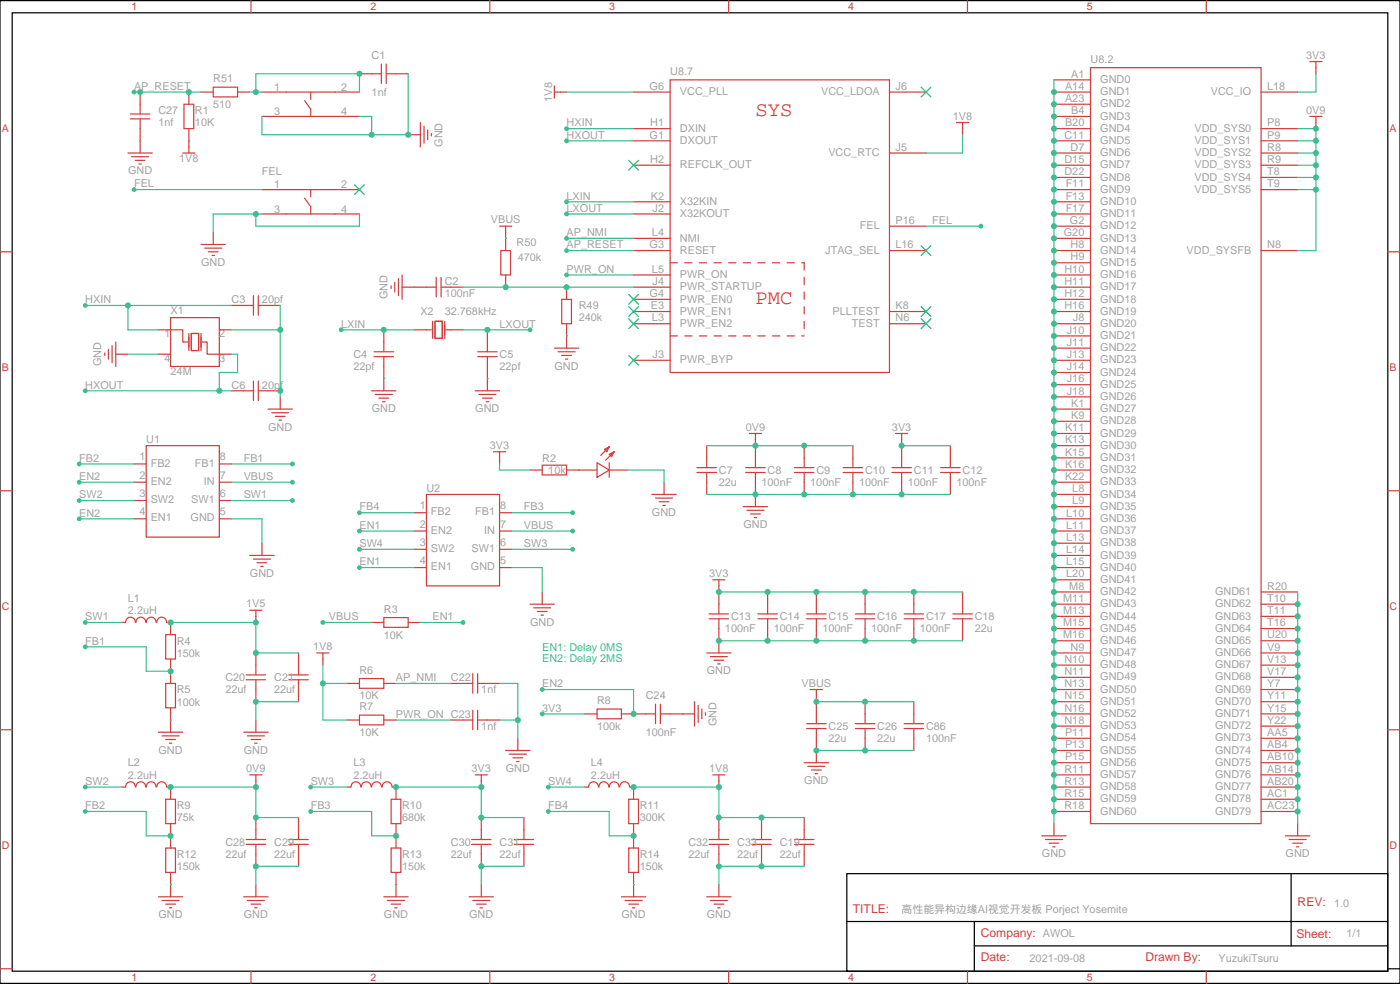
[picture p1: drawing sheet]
<svg xmlns="http://www.w3.org/2000/svg" width="405mm" height="285mm" viewBox="0 0 405 285" stroke-linecap="round" stroke-linejoin="round" font-family="sans-serif">
<path d="M0 .2h405.3v284.3h-405.3zM3.5 3.7h398.3v277.3h-398.3zM245.2 252.8h156.6v28.2h-156.6zM373.8 252.8v20.9M245.2 266.6h156.5M282.1 273.7h119.6M282.1 266.6v14.1M401.8 280.3h3.5" fill="none" stroke="#000" stroke-width=".35"/>
<g fill="none" stroke="#d43d3d" stroke-width=".35">
<path d="M72.7 .2v3.5M110.4 18.5v5.7M111.8 18.5v5.7M141.8 .2v3.5M211 .2v3.5M280.1 .2v3.5M315.7 19.6h49.4v218.7h-49.4zM349.2 .2v3.5M379.2 17.8h3.6M381 17.8v3.5M37.7 34.4h5.7M37.7 33h5.7"/>
<path d="M40.6 26.6v6.4M40.6 34.4v9.9M53.3 30.2h2.8v7h-2.8zM54.7 26.6v3.6M54.7 37.2v7.1M58.2 26.6h3.5M61.7 25.2h7.1v2.8h-7.1zM68.8 26.6h3.5M75.8 26.6h28.3M75.8 33.7h28.3M88.2 29.1l1.8 2.5v2.1M90 26.6v2.2"/>
<path d="M104.1 21.3h6.3M111.8 21.3h6.4M118.2 39h3.5M121.7 35.5v7M122.8 36.5v5M123.8 37.6v2.8M124.9 38.6v.7M160.5 26.6h3.5M160.5 24.9v3.5M183.4 26.6h10.6M183.4 37.2h10.6M194 23.1h63.5v84.7h-63.5z"/>
<path d="M257.5 26.6h10.6M276.9 35.5h3.6M278.7 35.5v3.5M305.2 23.1h10.5M305.2 26.6h10.5M305.2 30.2h10.5M305.2 33.7h10.5M305.2 37.2h10.5M365.1 26.6h10.6M365.1 37.2h10.6M379.2 33.7h3.6M381 33.7v3.5"/>
<path d="M37 44.3h7.1M38.1 45.3h4.9M39.2 46.4h2.8M40.2 47.4h.7M52.9 44.3h3.5M75.8 54.9h28.3M88.2 57.3l1.8 2.5v2.1M90 54.9v2.1M183.4 40.7h10.6M183.4 47.8h10.6M183.4 58.4h10.6M257.5 44.3h10.6"/>
<path d="M305.2 40.7h10.5M305.2 44.3h10.5M305.2 47.8h10.5M305.2 51.3h10.5M305.2 54.9h10.5M305.2 58.4h10.5M365.1 40.7h10.6M365.1 44.3h10.6M365.1 47.8h10.6M365.1 51.3h10.6M365.1 54.9h10.6M0 72.8h3.5"/>
<path d="M58.2 70.7h7.1M59.3 71.8h4.9M60.3 72.8h2.8M61.4 73.9h.7M61.7 67.2v3.5M75.8 61.9h28.3M116.4 79.6v7M144.6 65.4h3.6M145 72.5h2.8v7.1h-2.8zM146.4 65.4v7.1M146.4 79.6v3.5M183.4 61.9h10.6"/>
<path d="M183.4 69h10.6M183.4 72.5h10.6M183.4 79.6h10.6M257.5 65.4h10.6M257.5 72.5h10.6M305.2 61.9h10.5M305.2 65.4h10.5M305.2 69h10.5M305.2 72.5h10.5M305.2 76h10.5M305.2 79.6h10.5M365.1 72.5h10.6"/>
<path d="M401.8 72.8h3.5M33.5 99v7M45.9 95.4h7v3.6h1.4M49.4 91.9h14.1v14.1h-14.1zM54.7 96.5v4.9M55.4 96.5h2.1v4.9h-2.1zM58.2 96.5v4.9M58.6 99h1.4v3.5h7M63.5 95.4h3.5M67 88.4h6.4M73.4 85.5v5.7M74.8 88.4h6.3"/>
<path d="M74.8 85.5v5.7M111.1 95.4v6.4M113.2 82.7v.7M114.3 81.7v2.8M115.4 80.6v4.9M116.4 83.1h9.9M119.9 95.4h5M125.2 93v4.9M125.9 93h2.2v4.9h-2.2zM126.3 80.3v5.6M127.7 83.1h6.4M127.7 80.3v5.6"/>
<path d="M128.8 93v4.9M129.1 95.4h5M141.1 95.4v6.4M162.6 86.6h2.9v7.1h-2.9zM164 83.1v3.5M164 93.7v7M183.4 83.1h10.6M183.4 86.6h10.6M183.4 90.1h10.6M183.4 93.7h10.6M257.5 90.1h10.6M257.5 93.7h10.6"/>
<path d="M305.2 83.1h10.5M305.2 86.6h10.5M305.2 90.1h10.5M305.2 93.7h10.5M305.2 97.2h10.5M30.3 102.1v.7M31.4 101.1v2.8M32.5 100v5M33.5 102.5h3.5M45.9 102.5h3.5M67 113.1h6.4M73.4 110.2v5.7"/>
<path d="M74.8 110.2v5.7M74.8 113.1h6.3M77.6 118.4h7.1M78.7 119.4h4.9M81.1 114.8v3.6M107.6 113.1h7.1M108.3 101.8h5.6M108.3 103.2h5.6M108.7 114.1h4.9M109.7 115.2h2.8M110.8 116.2h.7M111.1 103.2v9.9"/>
<path d="M137.6 113.1h7M138.3 101.8h5.6M138.3 103.2h5.6M138.6 114.1h5M139.7 115.2h2.8M140.8 116.2h.7M141.1 103.2v9.9M160.5 100.7h7.1M161.6 101.8h4.9M162.6 102.8h2.9M163.7 103.9h.7M183.4 104.2h10.6"/>
<path d="M305.2 100.7h10.5M305.2 104.2h10.5M305.2 107.8h10.5M305.2 111.3h10.5M305.2 114.8h10.5M305.2 118.4h10.5M38.8 139.5h3.5M38.8 134.2h3.5M42.3 128.9h21.2v26.5h-21.2zM63.5 139.5h3.5M63.5 134.2h3.5M79.7 120.5h2.8"/>
<path d="M80.8 121.5h.7M142.9 130.7h3.5M144.6 130.7v3.5M153.5 136h3.5M157 134.6h7v2.8h-7zM164 136h8.9M172.9 133.9l3.5 2.1-3.5 2.1zM175 130l1.4-.7-.7 1.4zM176.4 131.4l1.4-.7-.7 1.4zM176.4 136h5.3M176.4 129.3l-2.5 2.5M176.4 133.9v4.2"/>
<path d="M177.8 130.7l-2.5 2.5M192.3 139.5v3.6M201.8 135.3h5.6M201.8 136.7h5.6M204.6 128.9v6.4M204.6 136.7v6.4M215.9 135.3h5.6M215.9 136.7h5.6M217 125.4h3.5M218.7 125.4v9.9M218.7 136.7v9.9M230 135.3h5.7"/>
<path d="M230 136.7h5.7M232.8 128.9v6.4M232.8 136.7v6.4M244.1 135.3h5.7M244.1 136.7h5.7M246.9 128.9v6.4M246.9 136.7v6.4M258.2 135.3h5.7M258.2 136.7h5.7M259.3 125.4h3.5M261.1 125.4v9.9M261.1 136.7v6.4"/>
<path d="M272.3 135.3h5.7M272.3 136.7h5.7M275.2 128.9v6.4M275.2 136.7v6.4M305.2 121.9h10.5M305.2 125.4h10.5M305.2 128.9h10.5M305.2 132.5h10.5M305.2 136h10.5M305.2 139.5h10.5M0 142h3.5M38.8 150.1h3.5"/>
<path d="M38.8 144.8h3.5M63.5 150.1h3.5M63.5 144.8h3.5M75.8 157.2v3.5M119.9 153.6h3.6M119.9 148.3h3.6M119.9 158.9h3.6M123.5 143.1h21.1v26.4h-21.1zM144.6 153.6h3.6M144.6 148.3h3.6M144.6 158.9h3.6M188.7 143.1h7.1"/>
<path d="M189.8 144.1h4.9M190.9 145.2h2.8M191.9 146.2h.7M215.2 146.6h7M216.3 147.6h4.9M217.3 148.7h2.8M218.4 149.8h.7M305.2 143.1h10.5M305.2 146.6h10.5M305.2 150.1h10.5M305.2 153.6h10.5M305.2 157.2h10.5"/>
<path d="M401.8 142h3.5M72.3 160.7h7.1M72.3 176.6h3.5M73.4 161.7h4.9M74.1 176.6v3.5M74.4 162.8h2.9M75.5 163.9h.7M111.1 178.7h7.1v2.8h-7.1zM119.9 164.2h3.6M144.6 164.2h3.6M153.5 174.8h7M154.5 175.9h5"/>
<path d="M155.6 176.9h2.8M156.6 178h.7M157 171.3v3.5M205.3 177.6h5.7M205.3 179h5.7M206.4 167.7h3.5M208.1 167.7v9.9M208.1 179v9.9M219.4 177.6h5.7M219.4 179h5.7M222.2 171.3v6.3M222.2 179v6.4"/>
<path d="M233.5 177.6h5.7M233.5 179h5.7M236.4 171.3v6.3M236.4 179v6.4M247.6 177.6h5.7M247.6 179h5.7M250.5 171.3v6.3M250.5 179v6.4M261.8 177.6h5.6M261.8 179h5.6M264.6 171.3v6.3M264.6 179v6.4"/>
<path d="M275.9 177.6h5.6M275.9 179h5.6M278.7 171.3v6.3M278.7 179v6.4M305.2 160.7h10.5M305.2 164.2h10.5M305.2 167.7h10.5M305.2 171.3h10.5M305.2 174.8h10.5M305.2 178.3h10.5M365.1 171.3h10.6M365.1 174.8h10.6"/>
<path d="M365.1 178.3h10.6M35.3 180.1h1M36.4 180.1a1.41 1.41 0 0 1 1.4-1.5 1.41 1.41 0 0 1 1.4 1.5M39.4 180.1a1.41 1.41 0 0 1 1.4-1.5 1.41 1.41 0 0 1 1.4 1.5M42.4 180.1a1.41 1.41 0 0 1 1.4-1.5 1.41 1.41 0 0 1 1.4 1.5M45.4 180.1a1.41 1.41 0 0 1 1.4-1.5 1.41 1.41 0 0 1 1.4 1.5M48 183.6h2.8v7.1h-2.8zM48 197.7h2.8v7.1h-2.8zM48.3 180.1h1.1v3.5M49.4 190.7v7M71.3 196.7h5.6M71.3 195.3h5.6"/>
<path d="M74.1 188.9v6.4M74.1 196.7v6.3M83.6 196.7h5.7M83.6 195.3h5.7M86.4 188.9v6.4M86.4 196.7v6.3M91.7 188.9h3.5M93.5 188.9v3.5M100.5 197.7h3.6M104.1 196.3h7v2.8h-7zM107.6 180.1h3.5M111.1 197.7h3.6"/>
<path d="M118.2 180.1h3.5M130.5 197.7h6.4M136.9 194.9v5.7M138.3 197.7h6.3M138.3 194.9v5.7M204.6 188.9h7.1M205.7 190h4.9M206.7 191h2.8M207.8 192.1h.7M234.6 199.5h3.5M236.4 199.5v9.9M305.2 181.9h10.5"/>
<path d="M305.2 185.4h10.5M305.2 188.9h10.5M305.2 192.4h10.5M305.2 196h10.5M305.2 199.5h10.5M365.1 181.9h10.6M365.1 185.4h10.6M365.1 188.9h10.6M365.1 192.4h10.6M365.1 196h10.6M365.1 199.5h10.6M0 211.1h3.5"/>
<path d="M45.9 211.8h7M46.9 212.9h5M48 214h2.8M49 215h.7M49.4 204.8v7M70.6 211.8h7M71.6 212.9h5M72.7 214h2.8M73.7 215h.7M74.1 208.3v3.5M100.5 208.3h3.6M104.1 206.9h7v2.8h-7z"/>
<path d="M111.1 208.3h3.6M130.5 208.3h6.4M136.9 205.5v5.6M138.3 208.3h6.3M138.3 205.5v5.6M146.4 217.1h7.1M147.5 218.2h4.9M148.5 219.3h2.8M149.9 213.6v3.5M169.3 206.6h3.6M172.9 205.1h7v2.9h-7zM179.9 206.6h9.9"/>
<path d="M189.8 203.7v5.7M191.2 206.6h9.9M191.2 203.7v5.7M201.1 203v7.1M202.1 204.1v4.9M203.2 205.1v2.9M204.3 206.2v.7M233.5 209.4h5.7M233.5 210.8h5.7M236.4 210.8v9.9M247.6 209.4h5.7M247.6 210.8h5.7"/>
<path d="M250.5 203v6.4M250.5 210.8v6.3M261.8 209.4h5.6M261.8 210.8h5.6M264.6 203v6.4M264.6 210.8v6.3M305.2 203h10.5M305.2 206.6h10.5M305.2 210.1h10.5M305.2 213.6h10.5M305.2 217.1h10.5M365.1 203h10.6"/>
<path d="M365.1 206.6h10.6M365.1 210.1h10.6M365.1 213.6h10.6M365.1 217.1h10.6M401.8 211.1h3.5M35.3 227.7h1M36.4 227.7a1.41 1.41 0 0 1 1.4-1.5 1.41 1.41 0 0 1 1.4 1.5M39.4 227.7a1.41 1.41 0 0 1 1.4-1.5 1.41 1.41 0 0 1 1.4 1.5M42.4 227.7a1.41 1.41 0 0 1 1.4-1.5 1.41 1.41 0 0 1 1.4 1.5M45.4 227.7a1.41 1.41 0 0 1 1.4-1.5 1.41 1.41 0 0 1 1.4 1.5M48 231.2h2.8v7.1h-2.8zM48.3 227.7h1.1v3.5"/>
<path d="M49.4 238.3v7.1M72.3 224.2h3.5M74.1 224.2v3.5M74.1 236.5v6.4M86.4 236.5v6.4M104.5 227.7a1.41 1.41 0 0 0-1.5-1.5 1.41 1.41 0 0 0-1.4 1.5h-1.1M104.6 227.7a1.41 1.41 0 0 1 1.4-1.5 1.41 1.41 0 0 1 1.4 1.5M107.6 227.7a1.41 1.41 0 0 1 1.4-1.5 1.41 1.41 0 0 1 1.4 1.5M110.7 227.7a1.41 1.41 0 0 1 1.4-1.5 1.41 1.41 0 0 1 1.4 1.5M113.2 231.2h2.9v7.1h-2.9zM113.6 227.7h1.1v3.5M114.7 238.3v7.1"/>
<path d="M137.6 224.2h3.5M139.3 224.2v3.5M139.3 236.5v6.4M149.6 220.3h.7M151.7 236.5v6.4M169.3 227.7h1.1M170.4 227.7a1.41 1.41 0 0 1 1.4-1.5 1.41 1.41 0 0 1 1.4 1.5M173.4 227.7a1.41 1.41 0 0 1 1.4-1.5 1.41 1.41 0 0 1 1.4 1.5M176.4 227.7a1.41 1.41 0 0 1 1.4-1.5 1.41 1.41 0 0 1 1.4 1.5M179.5 227.7a1.41 1.41 0 0 1 1.4-1.5 1.41 1.41 0 0 1 1.4 1.5M182 231.2h2.9v7.1h-2.9zM182.4 227.7h1v3.5"/>
<path d="M183.4 238.3v7.1M206.4 224.2h3.5M208.1 224.2v3.5M208.1 236.5v6.4M220.5 236.5v6.4M232.8 220.7h7.1M232.8 236.5v6.4M233.9 221.7h4.9M234.9 222.8h2.9M236 223.8h.7M305.2 220.7h10.5M305.2 224.2h10.5"/>
<path d="M305.2 227.7h10.5M305.2 231.2h10.5M305.2 234.8h10.5M305.2 238.3v3.5M365.1 220.7h10.6M365.1 224.2h10.6M365.1 227.7h10.6M365.1 231.2h10.6M365.1 234.8h10.6M375.7 238.3v3.5M45.9 259.5h7M48 245.4h2.8v7h-2.8z"/>
<path d="M49.4 252.4v7.1M70.6 259.5h7M71.3 242.9h5.6M71.3 244.3h5.6M74.1 244.3v6.3M74.1 255.9v3.6M83.6 242.9h5.7M83.6 244.3h5.7M86.4 244.3v6.3M111.1 259.5h7.1M113.2 245.4h2.9v7h-2.9zM114.7 252.4v7.1"/>
<path d="M135.8 259.5h7.1M136.5 242.9h5.7M136.5 244.3h5.7M139.3 244.3v6.3M139.3 255.9v3.6M148.9 242.9h5.6M148.9 244.3h5.6M151.7 244.3v6.3M179.9 259.5h7.1M182 245.4h2.9v7h-2.9zM183.4 252.4v7.1M204.6 259.5h7.1"/>
<path d="M205.3 242.9h5.7M205.3 244.3h5.7M208.1 244.3v6.3M208.1 255.9v3.6M217.7 242.9h5.6M217.7 244.3h5.6M220.5 244.3v6.3M230 242.9h5.7M230 244.3h5.7M232.8 244.3v6.3M301.6 241.8h7.1M302.7 242.9h4.9"/>
<path d="M303.7 243.9h2.9M304.8 245h.7M372.2 241.8h7M373.2 242.9h5M374.3 243.9h2.8M375.4 245h.7M46.9 260.5h5M48 261.6h2.8M49 262.6h.7M71.6 260.5h5M72.7 261.6h2.8M73.7 262.6h.7"/>
<path d="M112.2 260.5h4.9M113.2 261.6h2.9M114.3 262.6h.7M136.9 260.5h4.9M137.9 261.6h2.9M139 262.6h.7M181 260.5h4.9M182 261.6h2.9M183.1 262.6h.7M205.7 260.5h4.9M206.7 261.6h2.8M207.8 262.6h.7"/>
<path d="M0 280.3h3.5M72.7 281v3.5M141.8 281v3.5M211 281v3.5M280.1 281v3.5M349.2 281v3.5"/>
</g>
<path d="M194 76h38.8M232.8 76v21.2M194 97.2h38.8" fill="none" stroke="#d43d3d" stroke-width=".35" stroke-dasharray="2.1 2.1"/>
<g fill="none" stroke="#3c3" stroke-width=".35">
<path d="M266.7 25.2l2.8 2.8M269.5 25.2l-2.8 2.8M102.7 53.4l2.8 2.9M105.5 53.4l-2.8 2.9M182 46.4l2.9 2.8M184.9 46.4l-2.9 2.8M266.7 71.1l2.8 2.8M269.5 71.1l-2.8 2.8M182 85.2l2.9 2.8M182 88.7l2.9 2.8M182 92.3l2.9 2.8M184.9 85.2l-2.9 2.8"/>
<path d="M184.9 88.7l-2.9 2.8M184.9 92.3l-2.9 2.8M266.7 92.3l2.8 2.8M266.7 88.7l2.8 2.8M269.5 92.3l-2.8 2.8M269.5 88.7l-2.8 2.8M182 102.8l2.9 2.9M184.9 102.8l-2.9 2.9"/>
</g>
<path d="M24.7 88.4h42.3M37 88.4v7h8.9M67 95.4h14.1M81.1 88.4v26.4M24.7 113.1h42.3M37 102.5h8.9M67 102.5h1.8v5.3h-5.3v5.3" fill="none" stroke="#3dbd91" stroke-width=".35"/>
<g fill="#3dbd91">
<circle cx="111.1" cy="109.5" r=".18"/>
<circle cx="141.1" cy="109.5" r=".18"/>
</g>
<g fill="none" stroke="#3dbd91" stroke-width=".35">
<path d="M164 37.2h19.4M164 26.6h19.4M278.7 39v5.3h-10.6M305.2 23.1v215.2M381 21.3v5.3h-5.3M38.8 54.9h37M164 40.7h19.4M164 58.4h19.4M74.1 61.9v3.5h30v-3.5M75.8 61.9h-14.1v5.3M164 61.9h19.4M164 69h19.4"/>
<path d="M164 72.5h19.4M268.1 65.4h15.9M98.8 95.4h21.1M134.1 95.4h19.4M181.7 136h10.6v3.5M204.6 128.9h42.3M261.1 128.9h14.1M204.6 143.1h70.6M208.1 171.3h70.6M375.7 171.3v67M208.1 185.4h70.6"/>
</g>
<circle cx="167.6" cy="136" r=".18" fill="#3dbd91"/>
<path d="M144.6 134.2v1.8h8.9" fill="none" stroke="#3dbd91" stroke-width=".35"/>
<circle cx="54.7" cy="40.7" r=".18" fill="#3dbd91"/>
<path d="M104.1 33.7h3.5v5.3M118.2 21.3v17.7h-42.4v-5.3M164 79.6h19.4" fill="none" stroke="#3dbd91" stroke-width=".35"/>
<circle cx="119.9" cy="83.1" r=".18" fill="#3dbd91"/>
<path d="M375.7 37.2h5.3v35.3h-5.3M375.7 54.9h5.3M375.7 51.3h5.3M375.7 47.8h5.3M375.7 44.3h5.3M375.7 40.7h5.3" fill="none" stroke="#3dbd91" stroke-width=".35"/>
<circle cx="49.4" cy="255.9" r=".18" fill="#3dbd91"/>
<path d="M22.9 139.5h15.9M22.9 134.2h15.9M67 139.5h17.7M67 134.2h17.7M22.9 144.8h15.9M22.9 150.1h15.9M67 144.8h17.7M67 150.1h8.8v7.1M24.7 227.7h10.6M24.7 234.8h17.6v7h7.1" fill="none" stroke="#3dbd91" stroke-width=".35"/>
<circle cx="114.7" cy="255.9" r=".18" fill="#3dbd91"/>
<path d="M104.1 153.6h15.8M104.1 148.3h15.8M104.1 158.9h15.8M148.2 153.6h17.6M148.2 148.3h17.6M148.2 158.9h17.6M104.1 164.2h15.8M148.2 164.2h8.8v7.1M90 227.7h10.5M90 234.8h17.6v7h7.1M151.7 250.6h-12.4v5.3" fill="none" stroke="#3dbd91" stroke-width=".35"/>
<circle cx="183.4" cy="255.9" r=".18" fill="#3dbd91"/>
<path d="M158.7 227.7h10.6M158.7 234.8h17.7v7h7" fill="none" stroke="#3dbd91" stroke-width=".35"/>
<circle cx="49.4" cy="208.3" r=".18" fill="#3dbd91"/>
<path d="M24.7 180.1h10.6M24.7 187.1h17.6v7.1h7.1M93.5 180.1h14.1M93.5 192.4v15.9h7M93.5 197.7h7M114.7 197.7h15.8M121.7 180.1h12.4M144.6 197.7h5.3v15.9M86.4 203h-12.3v5.3M114.7 208.3h15.8M144.6 208.3h5.3M157 206.6h12.3" fill="none" stroke="#3dbd91" stroke-width=".35"/>
<circle cx="197.6" cy="206.6" r=".18" fill="#3dbd91"/>
<path d="M134.1 83.1h49.3M49.4 180.1h24.7v8.8h12.3M157 199.5h26.4v7.1M49.4 227.7h24.7v8.8h12.3M114.7 227.7h24.6v8.8h12.4M183.4 227.7h24.7v8.8h24.7M86.4 250.6h-12.3v5.3M232.8 250.6h-24.7v5.3" fill="none" stroke="#3dbd91" stroke-width=".35"/>
<g fill="#3dbd91">
<circle cx="164" cy="97.2" r=".18"/>
<circle cx="146.4" cy="69" r=".18"/>
</g>
<path d="M38.8 26.6h19.4M72.3 26.6h3.5M74.1 26.6v-5.3h30v5.3" fill="none" stroke="#3dbd91" stroke-width=".35"/>
<circle cx="40.6" cy="40.7" r=".18" fill="#3dbd91"/>
<path d="M236.4 203h28.2M236.4 217.1h28.2" fill="none" stroke="#3dbd91" stroke-width=".35"/>
<g fill="#3dbd91">
<circle cx="37" cy="88.4" r=".88"/>
<circle cx="81.1" cy="95.4" r=".88"/>
<circle cx="81.1" cy="113.1" r=".88"/>
<circle cx="63.5" cy="113.1" r=".88"/>
<circle cx="111.1" cy="95.4" r=".88"/>
<circle cx="141.1" cy="95.4" r=".88"/>
<circle cx="375.7" cy="174.8" r=".88"/>
<circle cx="375.7" cy="178.3" r=".88"/>
<circle cx="375.7" cy="181.9" r=".88"/>
<circle cx="375.7" cy="185.4" r=".88"/>
<circle cx="375.7" cy="188.9" r=".88"/>
<circle cx="375.7" cy="192.4" r=".88"/>
<circle cx="375.7" cy="196" r=".88"/>
<circle cx="375.7" cy="199.5" r=".88"/>
<circle cx="375.7" cy="203" r=".88"/>
<circle cx="375.7" cy="206.6" r=".88"/>
<circle cx="375.7" cy="210.1" r=".88"/>
<circle cx="375.7" cy="213.6" r=".88"/>
<circle cx="375.7" cy="217.1" r=".88"/>
<circle cx="375.7" cy="220.7" r=".88"/>
<circle cx="375.7" cy="224.2" r=".88"/>
<circle cx="375.7" cy="227.7" r=".88"/>
<circle cx="375.7" cy="231.2" r=".88"/>
<circle cx="375.7" cy="234.8" r=".88"/>
<circle cx="305.2" cy="231.2" r=".88"/>
<circle cx="305.2" cy="234.8" r=".88"/>
<circle cx="305.2" cy="227.7" r=".88"/>
<circle cx="305.2" cy="224.2" r=".88"/>
<circle cx="305.2" cy="220.7" r=".88"/>
<circle cx="305.2" cy="217.1" r=".88"/>
<circle cx="305.2" cy="213.6" r=".88"/>
<circle cx="305.2" cy="210.1" r=".88"/>
<circle cx="305.2" cy="206.6" r=".88"/>
<circle cx="305.2" cy="203" r=".88"/>
<circle cx="305.2" cy="199.5" r=".88"/>
<circle cx="305.2" cy="196" r=".88"/>
<circle cx="305.2" cy="192.4" r=".88"/>
<circle cx="305.2" cy="188.9" r=".88"/>
<circle cx="305.2" cy="185.4" r=".88"/>
<circle cx="305.2" cy="181.9" r=".88"/>
<circle cx="305.2" cy="178.3" r=".88"/>
<circle cx="305.2" cy="174.8" r=".88"/>
<circle cx="305.2" cy="171.3" r=".88"/>
<circle cx="305.2" cy="167.7" r=".88"/>
<circle cx="305.2" cy="164.2" r=".88"/>
<circle cx="305.2" cy="160.7" r=".88"/>
<circle cx="305.2" cy="157.2" r=".88"/>
<circle cx="305.2" cy="153.6" r=".88"/>
<circle cx="305.2" cy="150.1" r=".88"/>
<circle cx="305.2" cy="146.6" r=".88"/>
<circle cx="305.2" cy="143.1" r=".88"/>
<circle cx="305.2" cy="139.5" r=".88"/>
<circle cx="305.2" cy="136" r=".88"/>
<circle cx="305.2" cy="132.5" r=".88"/>
<circle cx="305.2" cy="128.9" r=".88"/>
<circle cx="305.2" cy="125.4" r=".88"/>
<circle cx="305.2" cy="121.9" r=".88"/>
<circle cx="305.2" cy="118.4" r=".88"/>
<circle cx="305.2" cy="114.8" r=".88"/>
<circle cx="305.2" cy="111.3" r=".88"/>
<circle cx="305.2" cy="107.8" r=".88"/>
<circle cx="305.2" cy="104.2" r=".88"/>
<circle cx="305.2" cy="100.7" r=".88"/>
<circle cx="305.2" cy="97.2" r=".88"/>
<circle cx="305.2" cy="93.7" r=".88"/>
<circle cx="305.2" cy="90.1" r=".88"/>
<circle cx="305.2" cy="86.6" r=".88"/>
<circle cx="305.2" cy="83.1" r=".88"/>
<circle cx="305.2" cy="79.6" r=".88"/>
<circle cx="305.2" cy="76" r=".88"/>
<circle cx="305.2" cy="72.5" r=".88"/>
<circle cx="305.2" cy="69" r=".88"/>
<circle cx="305.2" cy="65.4" r=".88"/>
<circle cx="305.2" cy="61.9" r=".88"/>
<circle cx="305.2" cy="58.4" r=".88"/>
<circle cx="305.2" cy="54.9" r=".88"/>
<circle cx="305.2" cy="51.3" r=".88"/>
<circle cx="305.2" cy="47.8" r=".88"/>
<circle cx="305.2" cy="44.3" r=".88"/>
<circle cx="305.2" cy="40.7" r=".88"/>
<circle cx="305.2" cy="37.2" r=".88"/>
<circle cx="305.2" cy="33.7" r=".88"/>
<circle cx="305.2" cy="30.2" r=".88"/>
<circle cx="305.2" cy="26.6" r=".88"/>
<circle cx="74.1" cy="61.9" r=".88"/>
<circle cx="208.1" cy="185.4" r=".88"/>
<circle cx="222.3" cy="185.4" r=".88"/>
<circle cx="236.4" cy="185.4" r=".88"/>
<circle cx="250.5" cy="185.4" r=".88"/>
<circle cx="264.6" cy="185.4" r=".88"/>
<circle cx="264.6" cy="171.3" r=".88"/>
<circle cx="250.5" cy="171.3" r=".88"/>
<circle cx="236.4" cy="171.3" r=".88"/>
<circle cx="222.3" cy="171.3" r=".88"/>
<circle cx="208.1" cy="171.3" r=".88"/>
<circle cx="218.7" cy="128.9" r=".88"/>
<circle cx="232.8" cy="128.9" r=".88"/>
<circle cx="232.8" cy="143.1" r=".88"/>
<circle cx="246.9" cy="143.1" r=".88"/>
<circle cx="218.7" cy="143.1" r=".88"/>
<circle cx="261.1" cy="143.1" r=".88"/>
<circle cx="261.1" cy="128.9" r=".88"/>
<circle cx="118.2" cy="39" r=".88"/>
<circle cx="107.6" cy="39" r=".88"/>
<circle cx="381" cy="54.9" r=".88"/>
<circle cx="381" cy="51.3" r=".88"/>
<circle cx="381" cy="47.8" r=".88"/>
<circle cx="381" cy="44.3" r=".88"/>
<circle cx="381" cy="40.7" r=".88"/>
<circle cx="381" cy="37.2" r=".88"/>
<circle cx="49.4" cy="241.8" r=".88"/>
<circle cx="139.3" cy="250.6" r=".88"/>
<circle cx="114.7" cy="241.8" r=".88"/>
<circle cx="183.4" cy="241.8" r=".88"/>
<circle cx="74.1" cy="203" r=".88"/>
<circle cx="49.4" cy="194.2" r=".88"/>
<circle cx="149.9" cy="208.3" r=".88"/>
<circle cx="93.5" cy="197.7" r=".88"/>
<circle cx="183.4" cy="206.6" r=".88"/>
<circle cx="74.1" cy="188.9" r=".88"/>
<circle cx="74.1" cy="180.1" r=".88"/>
<circle cx="49.4" cy="180.1" r=".88"/>
<circle cx="139.3" cy="236.5" r=".88"/>
<circle cx="139.3" cy="227.7" r=".88"/>
<circle cx="114.7" cy="227.7" r=".88"/>
<circle cx="74.1" cy="250.6" r=".88"/>
<circle cx="74.1" cy="236.5" r=".88"/>
<circle cx="74.1" cy="227.7" r=".88"/>
<circle cx="49.4" cy="227.7" r=".88"/>
<circle cx="220.5" cy="236.5" r=".88"/>
<circle cx="208.1" cy="236.5" r=".88"/>
<circle cx="208.1" cy="227.7" r=".88"/>
<circle cx="183.4" cy="227.7" r=".88"/>
<circle cx="220.5" cy="250.6" r=".88"/>
<circle cx="208.1" cy="250.6" r=".88"/>
<circle cx="164" cy="83.1" r=".88"/>
<circle cx="146.4" cy="83.1" r=".88"/>
<circle cx="74.1" cy="26.6" r=".88"/>
<circle cx="104.1" cy="21.3" r=".88"/>
<circle cx="54.7" cy="26.6" r=".88"/>
<circle cx="40.6" cy="26.6" r=".88"/>
<circle cx="250.5" cy="203" r=".88"/>
<circle cx="236.4" cy="203" r=".88"/>
<circle cx="250.5" cy="217.1" r=".88"/>
<circle cx="236.4" cy="217.1" r=".88"/>
<circle cx="24.7" cy="88.4" r=".71"/>
<circle cx="24.7" cy="113.1" r=".71"/>
<circle cx="98.8" cy="95.4" r=".71"/>
<circle cx="153.5" cy="95.4" r=".71"/>
<circle cx="164" cy="37.2" r=".71"/>
<circle cx="164" cy="40.7" r=".71"/>
<circle cx="164" cy="58.4" r=".71"/>
<circle cx="164" cy="61.9" r=".71"/>
<circle cx="284" cy="65.4" r=".71"/>
<circle cx="164" cy="69" r=".71"/>
<circle cx="164" cy="72.5" r=".71"/>
<circle cx="38.8" cy="54.9" r=".71"/>
<circle cx="164" cy="79.6" r=".71"/>
<circle cx="84.7" cy="139.5" r=".71"/>
<circle cx="84.7" cy="134.2" r=".71"/>
<circle cx="84.7" cy="144.8" r=".71"/>
<circle cx="24.7" cy="227.7" r=".71"/>
<circle cx="24.7" cy="234.8" r=".71"/>
<circle cx="22.9" cy="134.2" r=".71"/>
<circle cx="22.9" cy="139.5" r=".71"/>
<circle cx="22.9" cy="144.8" r=".71"/>
<circle cx="22.9" cy="150.1" r=".71"/>
<circle cx="90" cy="227.7" r=".71"/>
<circle cx="90" cy="234.8" r=".71"/>
<circle cx="165.8" cy="153.6" r=".71"/>
<circle cx="165.8" cy="148.3" r=".71"/>
<circle cx="165.8" cy="158.9" r=".71"/>
<circle cx="104.1" cy="148.3" r=".71"/>
<circle cx="104.1" cy="153.6" r=".71"/>
<circle cx="104.1" cy="158.9" r=".71"/>
<circle cx="104.1" cy="164.2" r=".71"/>
<circle cx="158.8" cy="227.7" r=".71"/>
<circle cx="158.8" cy="234.8" r=".71"/>
<circle cx="24.7" cy="180.1" r=".71"/>
<circle cx="24.7" cy="187.1" r=".71"/>
<circle cx="134.1" cy="180.1" r=".71"/>
<circle cx="93.5" cy="180.1" r=".71"/>
<circle cx="157" cy="206.6" r=".71"/>
<circle cx="157" cy="199.5" r=".71"/>
<circle cx="38.8" cy="26.6" r=".71"/>
</g>
<g font-size="5.9" fill="#d43d3d">
<text x="218.7" y="33.7">SYS</text>
<text x="218.7" y="88">PMC</text>
</g>
<g font-size="3.5" fill="#d43d3d">
<text x="375.7" y="262.3">REV:</text>
<text x="246.9" y="264">TITLE:</text>
<text x="284" y="271.1">Company: AWOL</text>
<text x="375.4" y="271.4">Sheet:</text>
<text x="284" y="278.1">Date:</text>
<text x="331.6" y="278.1">Drawn By:</text>
</g>
<g font-size="3.1" fill="#d43d3d">
<text x="38.1" y="3">1</text>
<text x="107.2" y="3">2</text>
<text x="176.4" y="3">3</text>
<text x="245.5" y="3">4</text>
<text x="314.7" y="3">5</text>
<text x=".5" y="38.1">A</text>
<text x="402.3" y="38.1">A</text>
<text x=".5" y="107.3">B</text>
<text x="402.3" y="107.3">B</text>
<text x=".5" y="176.4">C</text>
<text x="402.3" y="176.4">C</text>
<text x=".5" y="245.5">D</text>
<text x="402.3" y="245.5">D</text>
<text x="38.1" y="283.8">1</text>
<text x="107.2" y="283.8">2</text>
<text x="176.4" y="283.8">3</text>
<text x="245.5" y="283.8">4</text>
<text x="314.7" y="283.8">5</text>
</g>
<g font-size="3.1" fill="#a2a2a2">
<text x="107.6" y="17.2">C1</text>
<text x="378.2" y="17">3V3</text>
<text x="61.7" y="23.9">R51</text>
<text x="194" y="21.7">U8.7</text>
<text x="310.1" y="22.4">A1</text>
<text x="315.7" y="18.2">U8.2</text>
<text x="38.8" y="26">AP_RESET</text>
<text x="79.4" y="26.3">1</text>
<text x="98.8" y="26.3">2</text>
<text x="107.6" y="27.7">1nf</text>
<text x="159.9" y="29.4" transform="rotate(-90 159.9 29.4)">1V8</text>
<text x="188.1" y="26">G6</text>
<text x="196.8" y="27.5">VCC_PLL</text>
<text x="237.7" y="27.5">VCC_LDOA</text>
<text x="259.3" y="26">J6</text>
<text x="308.4" y="26">A14</text>
<text x="308.4" y="29.5">A23</text>
<text x="318.6" y="24">GND0</text>
<text x="318.6" y="27.5">GND1</text>
<text x="350.6" y="27.5">VCC_IO</text>
<text x="366.9" y="26">L18</text>
<text x="45.9" y="33">C27</text>
<text x="56.4" y="33">R1</text>
<text x="61.7" y="31.3">510</text>
<text x="79.4" y="33.4">3</text>
<text x="98.8" y="33.4">4</text>
<text x="275.9" y="34.6">1V8</text>
<text x="310.1" y="33">B4</text>
<text x="318.6" y="31.1">GND2</text>
<text x="318.6" y="34.6">GND3</text>
<text x="378.2" y="32.8">0V9</text>
<text x="45.9" y="36.6">1nf</text>
<text x="56.4" y="36.6">10K</text>
<text x="164" y="36.6">HXIN</text>
<text x="164" y="40.1">HXOUT</text>
<text x="188.1" y="40.1">G1</text>
<text x="188.2" y="36.6">H1</text>
<text x="196.8" y="38.1">DXIN</text>
<text x="196.8" y="41.7">DXOUT</text>
<text x="308.2" y="40.1">C11</text>
<text x="308.4" y="36.6">B20</text>
<text x="318.6" y="38.1">GND4</text>
<text x="318.6" y="41.7">GND5</text>
<text x="345.8" y="38.1">VDD_SYS0</text>
<text x="345.8" y="41.7">VDD_SYS1</text>
<text x="366.9" y="36.6">P8</text>
<text x="366.9" y="40.1">P9</text>
<text x="51.9" y="47">1V8</text>
<text x="128.1" y="42.5" transform="rotate(-90 128.1 42.5)">GND</text>
<text x="188.2" y="47.1">H2</text>
<text x="239.8" y="45.2">VCC_RTC</text>
<text x="259.3" y="43.6">J5</text>
<text x="308.2" y="47.1">D15</text>
<text x="309.9" y="43.6">D7</text>
<text x="318.6" y="45.2">GND6</text>
<text x="345.8" y="45.2">VDD_SYS2</text>
<text x="366.9" y="43.6">R8</text>
<text x="366.9" y="47.1">R9</text>
<text x="37.1" y="50.5">GND</text>
<text x="75.8" y="50.7">FEL</text>
<text x="196.8" y="48.7">REFCLK_OUT</text>
<text x="308.2" y="50.7">D22</text>
<text x="318.6" y="48.7">GND7</text>
<text x="318.6" y="52.2">GND8</text>
<text x="345.8" y="48.7">VDD_SYS3</text>
<text x="345.8" y="52.2">VDD_SYS4</text>
<text x="366.9" y="50.7">T8</text>
<text x="38.8" y="54.2">FEL</text>
<text x="79.4" y="54.5">1</text>
<text x="98.8" y="54.5">2</text>
<text x="164" y="57.7">LXIN</text>
<text x="188.4" y="57.7">K2</text>
<text x="196.8" y="59.3">X32KIN</text>
<text x="308.5" y="54.2">F11</text>
<text x="308.5" y="57.7">F13</text>
<text x="318.6" y="55.8">GND9</text>
<text x="318.6" y="59.3">GND10</text>
<text x="345.8" y="55.8">VDD_SYS5</text>
<text x="366.9" y="54.2">T9</text>
<text x="79.4" y="61.6">3</text>
<text x="98.8" y="61.6">4</text>
<text x="142.1" y="64.6">VBUS</text>
<text x="164" y="61.2">LXOUT</text>
<text x="188.9" y="61.2">J2</text>
<text x="196.8" y="62.8">X32KOUT</text>
<text x="259.3" y="64.8">P16</text>
<text x="269.9" y="64.8">FEL</text>
<text x="308.5" y="61.2">F17</text>
<text x="309.8" y="64.8">G2</text>
<text x="318.6" y="62.8">GND11</text>
<text x="149.6" y="71.1">R50</text>
<text x="164" y="68.3">AP_NMI</text>
<text x="164" y="71.8">AP_RESET</text>
<text x="188.1" y="71.8">G3</text>
<text x="188.8" y="68.3">L4</text>
<text x="196.8" y="69.9">NMI</text>
<text x="248.9" y="66.4">FEL</text>
<text x="259.3" y="71.8">L16</text>
<text x="308" y="68.3">G20</text>
<text x="309.9" y="71.8">H8</text>
<text x="318.6" y="66.4">GND12</text>
<text x="318.6" y="69.9">GND13</text>
<text x="366.9" y="71.8">N8</text>
<text x="58.2" y="76.9">GND</text>
<text x="149.9" y="75.4">470k</text>
<text x="196.8" y="73.4">RESET</text>
<text x="239" y="73.4">JTAG_SEL</text>
<text x="309.9" y="75.4">H9</text>
<text x="318.6" y="73.4">GND14</text>
<text x="318.6" y="76.9">GND15</text>
<text x="343.6" y="73.4">VDD_SYSFB</text>
<text x="128.8" y="82.4">C2</text>
<text x="164" y="78.9">PWR_ON</text>
<text x="188.8" y="78.9">L5</text>
<text x="188.9" y="82.4">J4</text>
<text x="196.8" y="80.5">PWR_ON</text>
<text x="196.8" y="84">PWR_STARTUP</text>
<text x="308.2" y="78.9">H10</text>
<text x="308.2" y="82.4">H11</text>
<text x="318.6" y="80.5">GND16</text>
<text x="318.6" y="84">GND17</text>
<text x="24.7" y="87.7">HXIN</text>
<text x="67" y="87.7">C3</text>
<text x="75.8" y="87.7">20pf</text>
<text x="112.2" y="86.6" transform="rotate(-90 112.2 86.6)">GND</text>
<text x="128.8" y="85.9">100nF</text>
<text x="167.6" y="89.5">R49</text>
<text x="188.1" y="85.9">G4</text>
<text x="188.4" y="89.5">E3</text>
<text x="196.8" y="87.5">PWR_EN0</text>
<text x="259.3" y="89.5">K8</text>
<text x="308.2" y="85.9">H12</text>
<text x="308.2" y="89.5">H16</text>
<text x="318.6" y="87.5">GND18</text>
<text x="49.4" y="90.9">X1</text>
<text x="98.8" y="94.8">LXIN</text>
<text x="121.7" y="91.2">X2</text>
<text x="128.8" y="91.2">32.768kHz</text>
<text x="144.6" y="94.8">LXOUT</text>
<text x="167.6" y="93">240k</text>
<text x="188.8" y="93">L3</text>
<text x="196.8" y="91">PWR_EN1</text>
<text x="196.8" y="94.6">PWR_EN2</text>
<text x="241" y="91">PLLTEST</text>
<text x="246.7" y="94.6">TEST</text>
<text x="259.3" y="93">N6</text>
<text x="310.6" y="93">J8</text>
<text x="318.6" y="91">GND19</text>
<text x="318.6" y="94.6">GND20</text>
<text x="47.6" y="97.6">1</text>
<text x="63.5" y="97.6">2</text>
<text x="308.9" y="96.5">J10</text>
<text x="308.9" y="100.1">J11</text>
<text x="318.6" y="98.1">GND21</text>
<text x="318.6" y="101.6">GND22</text>
<text x="29.3" y="106" transform="rotate(-90 29.3 106)">GND</text>
<text x="47.6" y="104.6">4</text>
<text x="63.5" y="104.6">3</text>
<text x="102.3" y="103.6">C4</text>
<text x="102.3" y="107.1">22pf</text>
<text x="144.6" y="103.6">C5</text>
<text x="144.6" y="107.1">22pf</text>
<text x="160.5" y="106.9">GND</text>
<text x="188.9" y="103.6">J3</text>
<text x="196.8" y="105.2">PWR_BYP</text>
<text x="308.9" y="103.6">J13</text>
<text x="308.9" y="107.1">J14</text>
<text x="318.6" y="105.2">GND23</text>
<text x="24.7" y="112.4">HXOUT</text>
<text x="49.4" y="108.5">24M</text>
<text x="67" y="112.4">C6</text>
<text x="75.8" y="112.4">20pf</text>
<text x="308.9" y="110.6">J16</text>
<text x="318.6" y="108.7">GND24</text>
<text x="318.6" y="112.2">GND25</text>
<text x="107.6" y="119.3">GND</text>
<text x="137.6" y="119.3">GND</text>
<text x="308.9" y="114.2">J18</text>
<text x="310.1" y="117.7">K1</text>
<text x="318.6" y="115.7">GND26</text>
<text x="318.6" y="119.3">GND27</text>
<text x="77.6" y="124.6">GND</text>
<text x="215.9" y="124.6">0V9</text>
<text x="258.3" y="124.6">3V3</text>
<text x="308.4" y="124.7">K11</text>
<text x="310.1" y="121.2">K9</text>
<text x="318.6" y="122.8">GND28</text>
<text x="42.3" y="128.3">U1</text>
<text x="141.8" y="129.9">3V3</text>
<text x="308.4" y="128.3">K13</text>
<text x="308.4" y="131.8">K15</text>
<text x="318.6" y="126.3">GND29</text>
<text x="318.6" y="129.9">GND30</text>
<text x="22.9" y="133.6">FB2</text>
<text x="40.4" y="133.2">1</text>
<text x="43.6" y="135">FB2</text>
<text x="56.4" y="135">FB1</text>
<text x="63.7" y="133.2">8</text>
<text x="70.6" y="133.6">FB1</text>
<text x="157" y="133.6">R2</text>
<text x="158.7" y="137.1">10k</text>
<text x="208.1" y="137.1">C7</text>
<text x="222.2" y="137.1">C8</text>
<text x="236.4" y="137.1">C9</text>
<text x="250.5" y="137.1">C10</text>
<text x="264.6" y="137.1">C11</text>
<text x="278.7" y="137.1">C12</text>
<text x="308.4" y="135.3">K16</text>
<text x="318.6" y="133.4">GND31</text>
<text x="318.6" y="136.9">GND32</text>
<text x="22.9" y="138.9">EN2</text>
<text x="40.4" y="138.5">2</text>
<text x="40.4" y="143.8">3</text>
<text x="43.6" y="140.3">EN2</text>
<text x="59" y="140.3">IN</text>
<text x="63.7" y="143.8">6</text>
<text x="63.7" y="138.5">7</text>
<text x="70.6" y="138.9">VBUS</text>
<text x="123.5" y="142.4">U2</text>
<text x="208.1" y="140.6">22u</text>
<text x="220.5" y="140.6">100nF</text>
<text x="234.6" y="140.6">100nF</text>
<text x="248.7" y="140.6">100nF</text>
<text x="262.8" y="140.6">100nF</text>
<text x="276.9" y="140.6">100nF</text>
<text x="308.4" y="138.9">K22</text>
<text x="310.5" y="142.4">L8</text>
<text x="318.6" y="140.4">GND33</text>
<text x="318.6" y="144">GND34</text>
<text x="22.9" y="144.2">SW2</text>
<text x="22.9" y="149.4">EN2</text>
<text x="40.4" y="149.1">4</text>
<text x="43.6" y="145.6">SW2</text>
<text x="55.4" y="145.6">SW1</text>
<text x="63.7" y="149.1">5</text>
<text x="70.6" y="144.2">SW1</text>
<text x="104.1" y="147.7">FB4</text>
<text x="121.5" y="147.3">1</text>
<text x="124.8" y="149.1">FB2</text>
<text x="137.6" y="149.1">FB1</text>
<text x="144.8" y="147.3">8</text>
<text x="151.7" y="147.7">FB3</text>
<text x="188.8" y="149.3">GND</text>
<text x="308.7" y="149.4">L10</text>
<text x="310.5" y="145.9">L9</text>
<text x="318.6" y="147.5">GND35</text>
<text x="43.6" y="150.9">EN1</text>
<text x="55.2" y="150.9">GND</text>
<text x="104.1" y="153">EN1</text>
<text x="121.5" y="152.6">2</text>
<text x="124.8" y="154.4">EN2</text>
<text x="140.2" y="154.4">IN</text>
<text x="144.8" y="152.6">7</text>
<text x="151.7" y="153">VBUS</text>
<text x="215.2" y="152.8">GND</text>
<text x="308.7" y="153">L11</text>
<text x="318.6" y="151">GND36</text>
<text x="318.6" y="154.5">GND37</text>
<text x="104.1" y="158.3">SW4</text>
<text x="121.5" y="157.9">3</text>
<text x="124.8" y="159.7">SW2</text>
<text x="136.5" y="159.7">SW1</text>
<text x="144.8" y="157.9">6</text>
<text x="151.7" y="158.3">SW3</text>
<text x="308.7" y="156.5">L13</text>
<text x="308.7" y="160">L14</text>
<text x="318.6" y="158.1">GND38</text>
<text x="318.6" y="161.6">GND39</text>
<text x="72.3" y="166.9">GND</text>
<text x="104.1" y="163.6">EN1</text>
<text x="121.5" y="163.2">4</text>
<text x="124.8" y="165">EN1</text>
<text x="136.3" y="165">GND</text>
<text x="144.8" y="163.2">5</text>
<text x="205.3" y="166.9">3V3</text>
<text x="308.7" y="163.6">L15</text>
<text x="308.7" y="167.1">L20</text>
<text x="318.6" y="165.1">GND40</text>
<text x="309.6" y="170.6">M8</text>
<text x="318.6" y="168.7">GND41</text>
<text x="318.6" y="172.2">GND42</text>
<text x="351.8" y="172.2">GND61</text>
<text x="366.9" y="170.6">R20</text>
<text x="24.7" y="179.4">SW1</text>
<text x="37" y="174.1">L1</text>
<text x="37" y="177.7">2.2uH</text>
<text x="71.3" y="175.7">1V5</text>
<text x="95.2" y="179.4">VBUS</text>
<text x="111.1" y="177.3">R3</text>
<text x="125.2" y="179.4">EN1</text>
<text x="211.7" y="179.4">C13</text>
<text x="225.8" y="179.4">C14</text>
<text x="239.9" y="179.4">C15</text>
<text x="254" y="179.4">C16</text>
<text x="268.1" y="179.4">C17</text>
<text x="282.2" y="179.4">C18</text>
<text x="307.8" y="174.1">M11</text>
<text x="307.8" y="177.7">M13</text>
<text x="318.6" y="175.7">GND43</text>
<text x="318.6" y="179.2">GND44</text>
<text x="351.8" y="175.7">GND62</text>
<text x="351.8" y="179.2">GND63</text>
<text x="366.9" y="174.1">T10</text>
<text x="366.9" y="177.7">T11</text>
<text x="111.1" y="184.7">10K</text>
<text x="153.5" y="181">GND</text>
<text x="209.9" y="183">100nF</text>
<text x="224" y="183">100nF</text>
<text x="238.1" y="183">100nF</text>
<text x="252.2" y="183">100nF</text>
<text x="266.3" y="183">100nF</text>
<text x="282.2" y="183">22u</text>
<text x="307.8" y="181.2">M15</text>
<text x="307.8" y="184.7">M16</text>
<text x="318.6" y="182.8">GND45</text>
<text x="351.8" y="182.8">GND64</text>
<text x="366.9" y="181.2">T16</text>
<text x="366.9" y="184.7">U20</text>
<text x="24.7" y="186.5">FB1</text>
<text x="51.2" y="186.5">R4</text>
<text x="51.2" y="190">150k</text>
<text x="90.7" y="188.1">1V8</text>
<text x="308.2" y="191.8">N10</text>
<text x="309.9" y="188.2">N9</text>
<text x="318.6" y="186.3">GND46</text>
<text x="318.6" y="189.8">GND47</text>
<text x="351.8" y="186.3">GND65</text>
<text x="351.8" y="189.8">GND66</text>
<text x="366.9" y="188.2">V9</text>
<text x="366.9" y="191.8">V13</text>
<text x="65.3" y="197.1">C20</text>
<text x="79.4" y="197.1">C21</text>
<text x="104.1" y="195">R6</text>
<text x="114.7" y="197.1">AP_NMI</text>
<text x="130.5" y="197.1">C22</text>
<text x="204.6" y="195.1">GND</text>
<text x="308.2" y="195.3">N11</text>
<text x="318.6" y="193.4">GND48</text>
<text x="318.6" y="196.9">GND49</text>
<text x="351.8" y="193.4">GND67</text>
<text x="351.8" y="196.9">GND68</text>
<text x="366.9" y="195.3">V17</text>
<text x="51.2" y="200.6">R5</text>
<text x="65.3" y="200.6">22uf</text>
<text x="79.4" y="200.6">22uf</text>
<text x="104.1" y="202.4">10K</text>
<text x="139.3" y="200.6">1nf</text>
<text x="157" y="198.8">EN2</text>
<text x="172.9" y="203.8">R8</text>
<text x="187" y="202.4">C24</text>
<text x="232.1" y="198.6">VBUS</text>
<text x="308.2" y="198.8">N13</text>
<text x="308.2" y="202.4">N15</text>
<text x="318.6" y="200.4">GND50</text>
<text x="318.6" y="203.9">GND51</text>
<text x="351.8" y="200.4">GND69</text>
<text x="351.8" y="203.9">GND70</text>
<text x="366.9" y="198.8">Y7</text>
<text x="366.9" y="202.4">Y11</text>
<text x="51.2" y="204.1">100k</text>
<text x="104.1" y="205.5">R7</text>
<text x="114.7" y="207.7">PWR_ON C23</text>
<text x="157" y="205.9">3V3</text>
<text x="308.2" y="205.9">N16</text>
<text x="308.2" y="209.4">N18</text>
<text x="318.6" y="207.5">GND52</text>
<text x="351.8" y="207.5">GND71</text>
<text x="366.9" y="205.9">Y15</text>
<text x="366.9" y="209.4">Y22</text>
<text x="104.1" y="213">10K</text>
<text x="139.3" y="211.2">1nf</text>
<text x="172.9" y="211.2">100k</text>
<text x="187" y="213">100nF</text>
<text x="207.5" y="210.1" transform="rotate(-90 207.5 210.1)">GND</text>
<text x="239.9" y="211.2">C25</text>
<text x="239.9" y="214.7">22u</text>
<text x="254" y="211.2">C26</text>
<text x="254" y="214.7">22u</text>
<text x="268.1" y="211.2">C86</text>
<text x="268.1" y="214.7">100nF</text>
<text x="308.4" y="212.9">P11</text>
<text x="318.6" y="211">GND53</text>
<text x="318.6" y="214.5">GND54</text>
<text x="351.8" y="211">GND72</text>
<text x="351.8" y="214.5">GND73</text>
<text x="366.9" y="212.9">AA5</text>
<text x="37" y="221.8">L2</text>
<text x="45.9" y="218">GND</text>
<text x="70.6" y="218">GND</text>
<text x="102.3" y="221.8">L3</text>
<text x="171.1" y="221.8">L4</text>
<text x="308.4" y="216.5">P13</text>
<text x="308.4" y="220">P15</text>
<text x="318.6" y="218">GND55</text>
<text x="318.6" y="221.6">GND56</text>
<text x="351.8" y="218">GND74</text>
<text x="351.8" y="221.6">GND75</text>
<text x="366.9" y="216.5">AB4</text>
<text x="366.9" y="220">AB10</text>
<text x="24.7" y="227.1">SW2</text>
<text x="37" y="225.3">2.2uH</text>
<text x="71.3" y="223.3">0V9</text>
<text x="90" y="227.1">SW3</text>
<text x="102.3" y="225.3">2.2uH</text>
<text x="136.5" y="223.3">3V3</text>
<text x="146.4" y="223.3">GND</text>
<text x="158.7" y="227.1">SW4</text>
<text x="171.1" y="225.3">2.2uH</text>
<text x="205.3" y="223.3">1V8</text>
<text x="232.9" y="226.9">GND</text>
<text x="308.2" y="223.5">R11</text>
<text x="308.2" y="227.1">R13</text>
<text x="318.6" y="225.1">GND57</text>
<text x="351.8" y="225.1">GND76</text>
<text x="366.9" y="223.5">AB14</text>
<text x="366.9" y="227.1">AB20</text>
<text x="308.2" y="230.6">R15</text>
<text x="318.6" y="228.6">GND58</text>
<text x="318.6" y="232.2">GND59</text>
<text x="351.8" y="228.6">GND77</text>
<text x="351.8" y="232.2">GND78</text>
<text x="366.9" y="230.6">AC1</text>
<text x="24.7" y="234.1">FB2</text>
<text x="51.2" y="234.1">R9</text>
<text x="51.2" y="237.6">75k</text>
<text x="90" y="234.1">FB3</text>
<text x="116.4" y="234.1">R10</text>
<text x="116.4" y="237.6">680k</text>
<text x="158.7" y="234.1">FB4</text>
<text x="185.2" y="234.1">R11</text>
<text x="185.2" y="237.6">300K</text>
<text x="308.2" y="234.1">R18</text>
<text x="318.6" y="235.7">GND60</text>
<text x="351.8" y="235.7">GND79</text>
<text x="366.9" y="234.1">AC23</text>
<text x="65.3" y="244.7">C28</text>
<text x="79.4" y="244.7">C29</text>
<text x="130.5" y="244.7">C30</text>
<text x="144.6" y="244.7">C31</text>
<text x="199.3" y="244.7">C32</text>
<text x="213.4" y="244.7">C33</text>
<text x="225.8" y="244.7">C19</text>
<text x="51.2" y="248.2">R12</text>
<text x="51.2" y="251.7">150k</text>
<text x="65.3" y="248.2">22uf</text>
<text x="79.4" y="248.2">22uf</text>
<text x="116.4" y="248.2">R13</text>
<text x="116.4" y="251.7">150k</text>
<text x="130.5" y="248.2">22uf</text>
<text x="144.6" y="248.2">22uf</text>
<text x="185.2" y="248.2">R14</text>
<text x="185.2" y="251.7">150k</text>
<text x="199.3" y="248.2">22uf</text>
<text x="213.4" y="248.2">22uf</text>
<text x="225.8" y="248.2">22uf</text>
<text x="301.7" y="248">GND</text>
<text x="372.2" y="248">GND</text>
<text x="386.3" y="262.3">1.0</text>
<text x="45.9" y="265.7">GND</text>
<text x="70.6" y="265.7">GND</text>
<text x="111.2" y="265.7">GND</text>
<text x="135.8" y="265.7">GND</text>
<text x="179.9" y="265.7">GND</text>
<text x="204.6" y="265.7">GND</text>
<text x="261.1" y="264.1">高性能异构边缘AI视觉开发板 Porject Yosemite</text>
<text x="389.8" y="271.2">1/1</text>
<text x="298.1" y="278.2">2021-09-08</text>
<text x="352.8" y="278.2">YuzukiTsuru</text>
</g>
<g font-size="3.1" fill="#3dbc91">
<text x="157" y="188.2">EN1: Delay 0MS</text>
<text x="157" y="191.4">EN2: Delay 2MS</text>
</g>
</svg>
